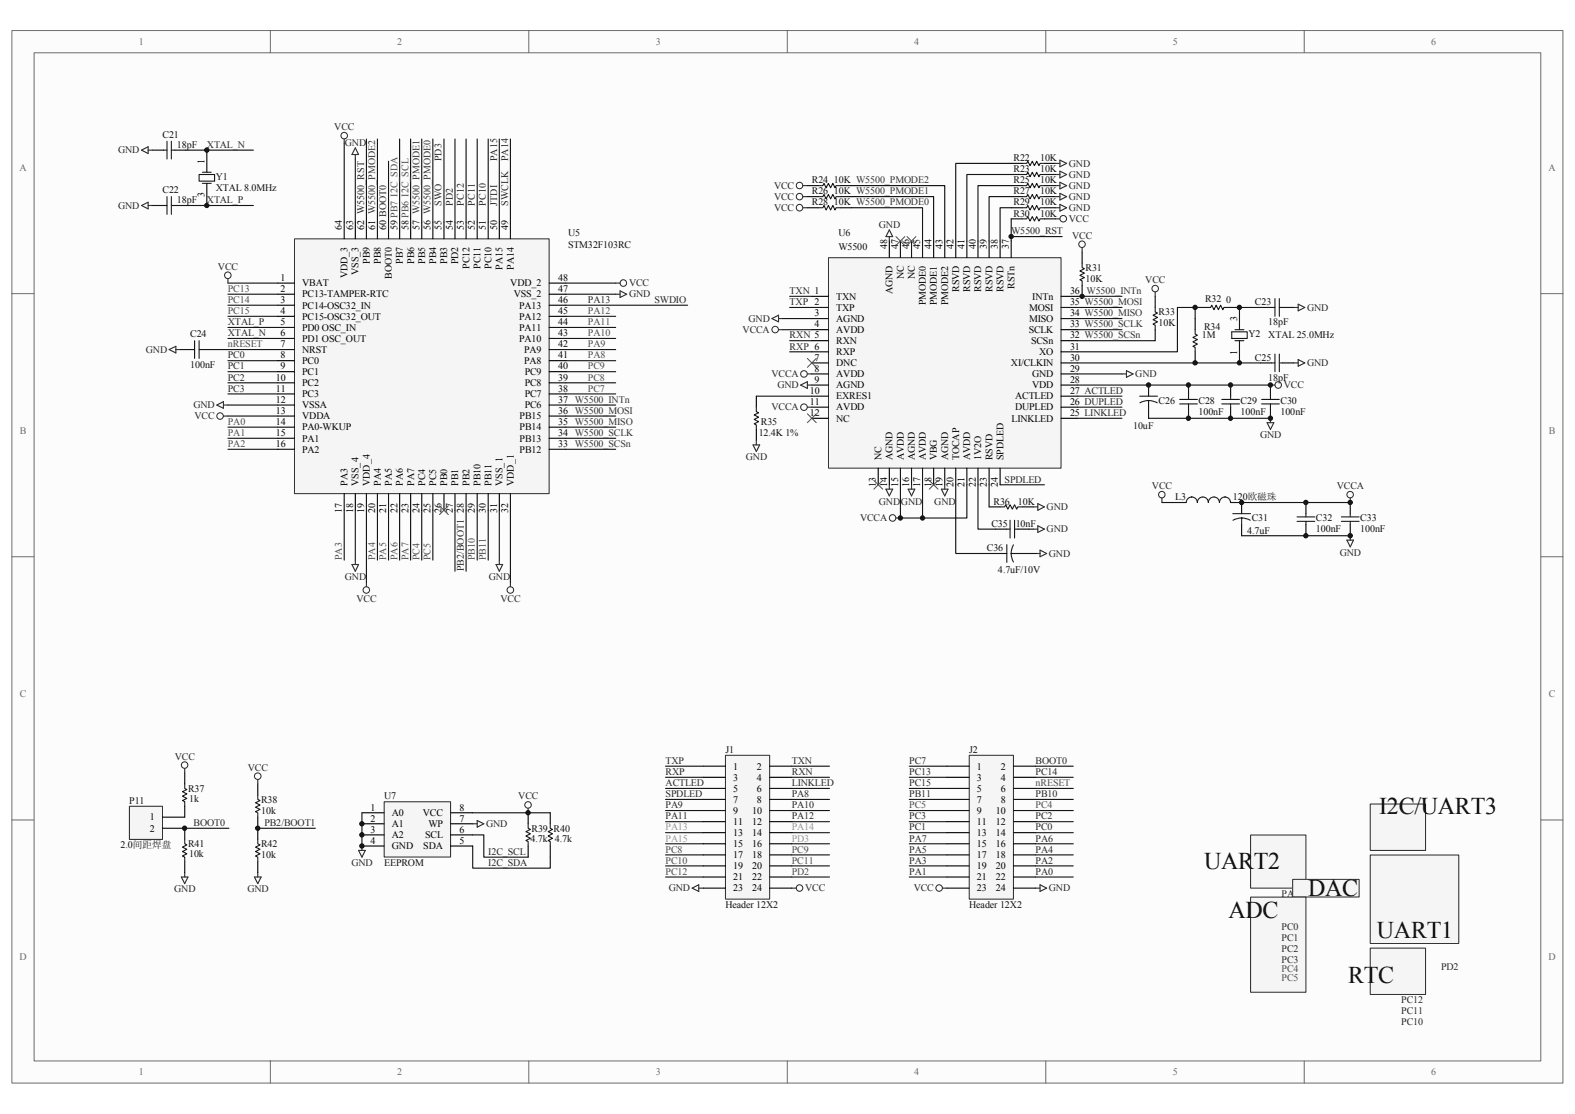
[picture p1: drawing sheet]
<svg xmlns="http://www.w3.org/2000/svg" width="297mm" height="210mm" viewBox="0 0 297 210" stroke-linecap="round" stroke-linejoin="round" font-family="sans-serif">
<path d="M2.3 5.8h292.5v198.4h-292.5z" fill="#fcfcfc"/>
<path d="M2.2 5.8h292.6v198.4h-292.6z" fill="none" stroke="#6a6a6a" stroke-width=".19"/>
<path d="M6.5 10h284.1v190h-284.1z" fill="#fcfcfc"/>
<g fill="none" stroke="#6a6a6a" stroke-width=".19">
<path d="M6.4 9.9h284.2v190.1h-284.2zM51 5.7v4.2M99.7 5.7v4.2M148.5 5.7v4.2M197.2 5.7v4.2M246 5.7v4.2M2.2 55.4h4.2M290.6 55.4h4.2M2.2 104.9h4.2M290.6 104.9h4.2M2.2 154.6h4.2M290.6 154.6h4.2"/>
<path d="M51 200v4.2M99.7 200v4.2M148.5 200v4.2M197.2 200v4.2M246 200v4.2"/>
</g>
<g fill="none" stroke="#0e0e0e" stroke-width=".21">
<path d="M64.9 27.1v14.8M67 30v11.9M75.4 26.2v15.7M77.4 26.2v15.7M83.7 26.2v15.7M94.2 26.2v15.7M96.3 26.2v15.7M43 53.4h9.4M43 55.5h9.4M43 57.5h9.4M43 59.6h9.4M106.7 53.4h9.4"/>
<path d="M106.7 55.5h9.4M106.7 57.5h23M106.7 59.6h9.4M43 61.7h9.4M43 63.8h9.4M43 68h9.4M43 70.1h9.4M43 72.2h9.4M43 74.3h9.4M43 76.3h9.4M43 78.4h9.4M106.7 61.7h9.4"/>
<path d="M106.7 63.8h9.4M106.7 65.9h9.4M106.7 68h9.4M106.7 70.1h9.4M106.7 72.2h9.4M106.7 74.3h9.4M106.7 76.3h9.4M106.7 78.4h9.4M43 80.5h9.4M43 82.6h9.4M43 84.7h9.4M64.9 96.2v9.4"/>
<path d="M67 96.2v9.4M71.2 96.2v9.4M73.3 96.2v9.4M75.4 96.2v9.4M77.4 96.2v9.4M79.5 96.2v9.4M81.6 96.2v9.4M87.9 96.2v11.5M90 96.2v9.4M92.1 96.2v9.4M94.2 96.2v9.4M106.7 80.5h9.4"/>
<path d="M106.7 82.6h9.4M106.7 84.7h9.4"/>
</g>
<path d="M55.6 45h48v48h-48z" fill="#f5f5f5"/>
<g fill="none" stroke="#262626" stroke-width=".19">
<path d="M55.5 45h48.1v48h-48.1z"/>
<circle cx="64.9" cy="25.6" r=".61"/>
<circle cx="117.6" cy="53.4" r=".62"/>
<circle cx="41.5" cy="78.4" r=".61"/>
<circle cx="69.1" cy="111.2" r=".61"/>
<circle cx="96.3" cy="111.2" r=".62"/>
</g>
<g fill="none" stroke="#000" stroke-width=".21">
<path d="M28.8 28.3h2.1M28.8 38.7h2.1M33 28.3h2M33 38.7h2M39 28.3v4.2M39 34.6v4.1M52.4 53.4h3.1M52.4 55.5h3.1M52.4 57.5h3.1M52.4 59.6h3.1M64.9 41.9v3.1M67 41.9v3.1"/>
<path d="M69.1 41.9v3.1M71.2 41.9v3.1M73.3 41.9v3.1M75.4 41.9v3.1M77.4 41.9v3.1M79.5 41.9v3.1M81.6 41.9v3.1M83.7 41.9v3.1M85.8 41.9v3.1M87.9 41.9v3.1M90 41.9v3.1M92.1 41.9v3.1"/>
<path d="M94.2 41.9v3.1M96.3 41.9v3.1M103.6 53.4h3.1M103.6 55.5h3.1M103.6 57.5h3.1M103.6 59.6h3.1M34 65.9h2.1M38.2 65.9h2.1M52.4 61.7h3.1M52.4 63.8h3.1M52.4 65.9h3.1M52.4 68h3.1"/>
<path d="M52.4 70.1h3.1M52.4 72.2h3.1M52.4 74.3h3.1M52.4 76.3h3.1M52.4 78.4h3.1M103.6 61.7h3.1M103.6 63.8h3.1M103.6 65.9h3.1M103.6 68h3.1M103.6 70.1h3.1M103.6 72.2h3.1M103.6 74.3h3.1"/>
<path d="M103.6 76.3h3.1M103.6 78.4h3.1M52.4 80.5h3.1M52.4 82.6h3.1M52.4 84.7h3.1M64.9 93v3.2M67 93v3.2M69.1 93v3.2M71.2 93v3.2M73.3 93v3.2M75.4 93v3.2M77.4 93v3.2"/>
<path d="M79.5 93v3.2M81.6 93v3.2M83.7 93v3.2M85.8 93v3.2M87.9 93v3.2M90 93v3.2M92.1 93v3.2M94.2 93v3.2M96.3 93v3.2M103.6 80.5h3.1M103.6 82.6h3.1M103.6 84.7h3.1"/>
</g>
<g fill="none" stroke="#262626" stroke-width=".21">
<path d="M26.7 28.3l1.2-.6v1.2zM26.7 38.7l1.2-.6v1.3zM27.9 28.3h.9M27.9 38.7h.9M64.9 26.2v.9M67 27.9l.6 1.2h-1.2zM67 29.1v.9M116.1 53.4h.8M116.1 55.5h.8M116.9 54.8l1.3 .7-1.3 .6zM31.9 65.9l1.3-.6v1.2zM33.2 65.9h.8"/>
<path d="M40.9 76.3l1.2-.6v1.3zM42.1 76.3h.9M42.1 78.4h.9M66.4 106.4h1.2l-.6 1.3zM67 105.6v.8M69.1 109.7v.9M93.6 106.4h1.2l-.6 1.3zM94.2 105.6v.8M96.3 109.7v.9"/>
</g>
<g fill="none" stroke="#1c1c1c" stroke-width=".21">
<path d="M30.9 28.3h.6M30.9 38.7h.6M31.5 26.6v3.4M31.5 37.1v3.3M32.3 26.6v3.4M32.3 37.1v3.3M32.3 28.3h.7M32.3 38.7h.7M37.5 32.9h3v1.2h-3zM38.2 34.6h1.6M38.2 32.5h1.6M36.1 65.9h.6"/>
<path d="M36.7 64.2v3.4M37.5 64.2v3.4M37.5 65.9h.7"/>
</g>
<path d="M35 28.3h12.8M35 38.7h12.8M73.3 30.4v11.5M40.3 65.9h12.1M69.1 96.2v13.5M96.3 96.2v13.5" fill="none" stroke="#0e0e0e" stroke-width=".21"/>
<path d="M156.3 48.6h43.8v39.6h-43.8z" fill="#f5f5f5"/>
<g fill="none" stroke="#262626" stroke-width=".19">
<path d="M156.2 48.6h43.9v39.6h-43.9z"/>
<circle cx="150.8" cy="39.1" r=".62"/>
<circle cx="150.8" cy="35" r=".61"/>
<circle cx="150.8" cy="37.1" r=".61"/>
<circle cx="200.5" cy="41.2" r=".62"/>
<circle cx="204.1" cy="46" r=".61"/>
<circle cx="217.9" cy="54.4" r=".61"/>
<circle cx="146.2" cy="62.1" r=".61"/>
<circle cx="151.6" cy="70.5" r=".62"/>
<circle cx="151.6" cy="76.8" r=".62"/>
<circle cx="241.1" cy="72.6" r=".62"/>
<circle cx="168.3" cy="97.6" r=".62"/>
</g>
<g fill="none" stroke="#000" stroke-width=".21">
<path d="M152.3 39.2h2M152.3 37.1h2M152.3 35h2M158.5 39.2h2.1M158.5 37.1h2.1M158.5 35h2.1M190.7 39.2h2.1M190.7 37.1h2.1M190.7 35h2.1M190.7 32.9h2.1M190.7 30.8h2.1M197 39.2h2.1"/>
<path d="M197 37.1h2.1M197 35h2.1M197 32.9h2.1M197 30.8h2.1M153.1 55.9h3.1M153.1 58h3.1M167.7 45.4v3.2M169.8 45.4v3.2M171.9 45.4v3.2M174 45.4v3.2M176.1 45.4v3.2M178.2 45.4v3.2"/>
<path d="M180.3 45.4v3.2M182.3 45.4v3.2M184.4 45.4v3.2M186.5 45.4v3.2M188.6 45.4v3.2M190.7 45.4v3.2M190.7 41.3h2.1M197 41.3h2.1M200.1 55.9h3.1M200.1 58h3.1M204.1 47.5v2.1M204.1 53.8v2.1"/>
<path d="M217.9 55.9v2.1M225.4 58h2.1M231.7 58h2.1v4.1M237.7 58h2.1M241.9 58h2.1M142.6 74.7v2.1M153.1 60h3.1M153.1 62.1h3.1M153.1 64.2h3.1M153.1 66.3h3.1M153.1 68.4h3.1M153.1 70.5h3.1"/>
<path d="M153.1 72.6h3.1M153.1 74.7h3.1M153.1 76.8h3.1M153.1 78.8h3.1M200.1 60h3.1M200.1 62.1h3.1M200.1 64.2h3.1M200.1 66.3h3.1M200.1 68.4h3.1M200.1 70.5h3.1M200.1 72.6h3.1M200.1 74.7h3.1"/>
<path d="M200.1 76.8h3.1M200.1 78.8h3.1M217.9 62.1v2.1M225.4 60v2.1M225.4 66.3v2.1M233.8 64.2v4.2M237.7 68.4h2.1M241.9 68.4h2.1M142.6 80.9v2.1M165.6 88.2v3.2M167.7 88.2v3.2M169.8 88.2v3.2"/>
<path d="M171.9 88.2v3.2M174 88.2v3.2M176.1 88.2v3.2M178.2 88.2v3.2M180.3 88.2v3.2M182.3 88.2v3.2M184.4 88.2v3.2M186.5 88.2v3.2M186.5 95.5h2.1M187.8 99.7h2.1M188.6 88.2v3.2M192 99.7h2.1"/>
<path d="M192.8 95.5h2.1"/>
</g>
<g fill="none" stroke="#0e0e0e" stroke-width=".21">
<path d="M160.6 39.2h13.4v6.2M160.6 37.1h15.5v8.3M160.6 35h17.6v10.4M190.7 30.8h-10.4v14.6M190.7 32.9h-8.4v12.5M190.7 35h-6.3v10.4M190.7 37.1h-4.2v8.3M190.7 39.2h-2.1v6.2M148.9 58h4.2M148.9 55.9h4.2M190.7 41.3v4.1M190.7 44.6h9.6"/>
<path d="M203.2 58h8.4M203.2 55.9h8.4M233.8 58h3.9M142.6 74.7h10.5M147.7 62.1h5.4M147.7 60h5.4M148.9 64.2h4.2M148.9 66.3h4.2M203.2 78.8h8.4M203.2 76.8h8.4M203.2 74.7h8.4M203.2 70.5h8.4"/>
<path d="M203.2 62.1h8.4M203.2 60h8.4M203.2 64.2h14.7M203.2 68.4h34.5M225.4 60v-2h-3.3v8.3h-18.9M169.8 91.4v6.2h4.2M174 91.4v6.2h8.3v-6.2M180.3 91.4v12.9h7.5M184.4 91.4v8.3h3.4M186.5 91.4v4.1M188.6 91.4h8.4M194.1 99.7h.8"/>
<path d="M194.1 104.3h1.2M125.5 144.4h7.1M125.5 146.5h7.1M125.5 148.6h7.1M125.5 150.7h7.1M125.5 152.8h7.1M125.5 154.9h7.1M125.5 157h7.1M125.5 159h7.1M149.3 144.4h7.1M149.3 146.5h7.1M149.3 148.6h7.1"/>
<path d="M149.3 150.7h7.1M149.3 152.8h7.1M149.3 154.9h7.1M149.3 157h7.1M149.3 159h7.1M125.5 161.1h7.1M125.5 163.2h7.1M149.3 165.3h7.1"/>
</g>
<g fill="none" stroke="#1c1c1c" stroke-width=".21">
<path d="M154.3 35h.9l.2-.4 .4 .8 .4-.8 .5 .8 .4-.8 .4 .8 .2-.4h.8M154.3 37.1h.9l.2-.4 .4 .8 .4-.8 .5 .8 .4-.8 .4 .8 .2-.4h.8M154.3 39.2h.9l.2-.5 .4 .9 .4-.9 .5 .9 .4-.9 .4 .9 .2-.4h.8M192.8 39.2h.8l.2-.5 .5 .9 .4-.9 .4 .9 .4-.9 .4 .9 .2-.4h.9M192.8 37.1h.8l.2-.4 .5 .8 .4-.8 .4 .8 .4-.8 .4 .8 .2-.4h.9M192.8 35h.8l.2-.4 .5 .8 .4-.8 .4 .8 .4-.8 .4 .8 .2-.4h.9M192.8 32.9h.8l.2-.4 .5 .8 .4-.8 .4 .8 .4-.8 .4 .8 .2-.4h.9M192.8 30.8h.8l.2-.4 .5 .8 .4-.8 .4 .8 .4-.8 .4 .8 .2-.4h.9M192.8 41.3h.8l.2-.5 .5 .9 .4-.9 .4 .9 .4-.9 .4 .9 .2-.4h.9M204.1 49.6v.8l.4 .3-.8 .4 .8 .4-.8 .4 .8 .4-.8 .4 .4 .2v.9M217.9 58v.8l.4 .2-.8 .4 .8 .4-.8 .5 .8 .4-.8 .4 .4 .2v.8M227.5 58h.8l.2-.5 .5 .9 .4-.9 .4 .9 .4-.9 .4 .9 .2-.4h.9"/>
<path d="M239.8 58h.7M240.5 56.3v3.3M241.3 58h.6M241.3 56.3v3.3M142.6 76.8v.8l.5 .2-.9 .4 .9 .4-.9 .5 .9 .4-.9 .4 .4 .2v.8M225.4 62.1v.9l.4 .2-.8 .4 .8 .4-.8 .4 .8 .5-.8 .4 .4 .2v.8M232.3 62.5h2.9v1.3h-2.9zM232.9 62.1h1.7M232.9 64.2h1.7M239.8 68.4h.7M240.5 66.7v3.4M241.3 68.4h.6"/>
<path d="M241.3 66.7v3.4M188.6 95.5h.9l.2-.4 .4 .9 .4-.9 .4 .9 .4-.9 .4 .9 .3-.5h.8M189.9 99.7h.6M190.5 98.1v3.3M191.3 99.7h.7M191.3 98.1v3.3"/>
</g>
<g fill="none" stroke="#262626" stroke-width=".21">
<path d="M151.4 39.2h.9M151.4 37.1h.9M151.4 35h.9M199.1 39.2h.8M199.1 37.1h.8M199.1 35h.8M199.1 32.9h.8M199.1 30.8h.8M199.9 38.5l1.3 .7-1.3 .6zM199.9 30.2l1.3 .6-1.3 .6zM199.9 32.3l1.3 .6-1.3 .6zM199.9 34.4l1.3 .6-1.3 .6z"/>
<path d="M199.9 36.4l1.3 .7-1.3 .6zM167.7 44.6v.8M167.7 43.3l.7 1.3h-1.3zM199.1 41.3h.8M204.1 46.7v.8M217.9 55v.9M244 58h.8M244.8 57.3l1.3 .7-1.3 .6zM145.6 60l1.2-.6v1.3zM146.8 62.1h.9M146.8 60h.9M151 72.6l1.3-.7v1.3z"/>
<path d="M152.3 72.6h.8M152.3 70.5h.8M152.3 76.8h.8M211.6 70.5h.8M212.4 69.9l1.3 .6-1.3 .6zM239 79.7h1.2l-.6 1.2zM239.6 72.6h.9M239.6 78.8v.9M244 68.4h.8M244.8 67.8l1.3 .6-1.3 .6zM142 83.9h1.3l-.7 1.2zM142.6 83v.9"/>
<path d="M167.1 92.2h1.3l-.7 1.3zM167.7 91.4v.8M169 97.6h.8M171.3 92.2h1.2l-.6 1.3zM171.9 91.4v.8M177.5 92.2h1.3l-.6 1.3zM178.2 91.4v.8M194.9 99.7h.8M194.9 95.5h.8M195.7 99.1l1.3 .6-1.3 .7zM195.7 94.9l1.3 .6-1.3 .7zM195.3 104.3h.8"/>
<path d="M196.1 103.7l1.3 .6-1.3 .6z"/>
</g>
<path d="M169 44.6l1.6 1.7M170.6 44.6l-1.6 1.7M171.1 44.6l1.6 1.7M172.7 44.6l-1.6 1.7M152.3 78l1.6 1.7M152.3 67.6l1.6 1.6M153.9 78l-1.6 1.7M153.9 67.6l-1.6 1.6M164.8 90.6l1.7 1.6M166.5 90.6l-1.7 1.6M175.3 90.6l1.6 1.6M176.9 90.6l-1.6 1.6" fill="none" stroke="#4c4c4c" stroke-width=".19"/>
<path d="M72.5 151.2h12.5v10.3h-12.5z" fill="#f5f5f5"/>
<path d="M72.5 151.1h12.5v10.4h-12.5z" fill="none" stroke="#262626" stroke-width=".19"/>
<path d="M68.3 153.2h4.2M68.3 155.3h4.2M68.3 157.4h4.2M68.3 159.5h4.2M85 153.2h4.2M85 155.3h4.2M85 157.4h4.2M85 159.5h4.2" fill="none" stroke="#000" stroke-width=".21"/>
<path d="M68.3 159.5v.8M89.2 155.3h.8M90 154.7l1.2 .6-1.2 .6zM67.6 160.3h1.3l-.6 1.3z" fill="none" stroke="#262626" stroke-width=".21"/>
<path d="M68.3 153.2v6.3M89.2 157.4h2v4.2h8.4" fill="none" stroke="#0e0e0e" stroke-width=".21"/>
<path d="M258.4 161.2h16.7v16.6h-16.7z" fill="#f5f5f5"/>
<path d="M258.4 161.2h16.7v16.6h-16.7z" fill="none" stroke="#262626" stroke-width=".19"/>
<path d="M235.9 157.4h10.4v10h-10.4z" fill="#f5f5f5"/>
<path d="M235.9 157.4h10.4v10h-10.4z" fill="none" stroke="#262626" stroke-width=".19"/>
<path d="M243.8 165.8h12.5v3.3h-12.5z" fill="#f5f5f5"/>
<path d="M243.8 165.8h12.5v3.3h-12.5z" fill="none" stroke="#262626" stroke-width=".19"/>
<path d="M235.9 169.1h10.4v17.9h-10.4z" fill="#f5f5f5"/>
<path d="M235.9 169.1h10.4v17.9h-10.4z" fill="none" stroke="#262626" stroke-width=".19"/>
<path d="M258.4 151.6h10.5v8.7h-10.5z" fill="#f5f5f5"/>
<path d="M258.4 151.6h10.5v8.7h-10.5z" fill="none" stroke="#262626" stroke-width=".19"/>
<path d="M258.4 178.7h10.5v8.8h-10.5z" fill="#f5f5f5"/>
<g fill="none" stroke="#262626" stroke-width=".19">
<path d="M258.4 178.7h10.5v8.8h-10.5z"/>
<circle cx="34.8" cy="144.2" r=".61"/>
<circle cx="48.6" cy="146.3" r=".62"/>
<circle cx="150.8" cy="167.4" r=".61"/>
<circle cx="177.1" cy="167.4" r=".61"/>
</g>
<path d="M82.9 95.3l1.7 1.7M84.6 95.3l-1.7 1.7" fill="none" stroke="#4c4c4c" stroke-width=".19"/>
<g fill="none" stroke="#0e0e0e" stroke-width=".21">
<path d="M34.8 156.1h8.4M48.6 156.1h10.9M171.5 144.4h7.1M171.5 146.5h7.1M171.5 148.6h7.1M171.5 150.7h7.1M171.5 152.8h7.1M171.5 154.9h7.1M171.5 157h7.1M171.5 159h7.1M195.3 144.4h7.1M195.3 146.5h7.1"/>
<path d="M195.3 148.6h7.1M195.3 150.7h7.1M195.3 152.8h7.1M195.3 154.9h7.1M195.3 157h7.1M195.3 159h7.1M171.5 165.3h7.1M195.3 161.1h7.1M195.3 163.2h7.1"/>
</g>
<path d="M34.8 144.8v.9M48.6 146.9v.9M34.2 165.3h1.3l-.7 1.3zM34.8 164.5v.8M48 165.3h1.3l-.7 1.3zM48.6 164.5v.8M130.5 167.4l1.3-.6v1.2zM131.8 167.4h.8M149.3 167.4h.9M177.8 167.4h.8M195.3 167.4h.8M196.1 166.8l1.3 .6-1.3 .6z" fill="none" stroke="#262626" stroke-width=".21"/>
<path d="M34.8 145.7v2.1M34.8 152v2M34.8 156.1v2.1M48.6 147.8v2.1M48.6 154v4.2M34.8 162.4v2.1M48.6 162.4v2.1" fill="none" stroke="#000" stroke-width=".21"/>
<path d="M34.8 147.8v.8l.4 .2-.8 .4 .8 .4-.8 .5 .8 .4-.8 .4 .4 .2v.9M34.8 158.2v.8l.4 .3-.8 .4 .8 .4-.8 .4 .8 .4-.8 .5 .4 .2v.8M48.6 149.9v.8l.4 .2-.8 .4 .8 .4-.8 .4 .8 .5-.8 .4 .4 .2v.8M48.6 158.2v.8l.4 .3-.8 .4 .8 .4-.8 .4 .8 .4-.8 .5 .4 .2v.8" fill="none" stroke="#1c1c1c" stroke-width=".21"/>
<path d="M136.8 142.4h8.4v27.1h-8.4z" fill="#f5f5f5"/>
<path d="M136.8 142.4h8.4v27.1h-8.4z" fill="none" stroke="#262626" stroke-width=".19"/>
<g fill="none" stroke="#000" stroke-width=".21">
<path d="M132.6 144.4h4.2M132.6 146.5h4.2M132.6 148.6h4.2M132.6 150.7h4.2M132.6 152.8h4.2M132.6 154.9h4.2M132.6 157h4.2M132.6 159h4.2M145.2 144.4h4.1M145.2 146.5h4.1M145.2 148.6h4.1M145.2 150.7h4.1"/>
<path d="M145.2 152.8h4.1M145.2 154.9h4.1M145.2 157h4.1M145.2 159h4.1M132.6 161.1h4.2M132.6 163.2h4.2M132.6 165.3h4.2M132.6 167.4h4.2M145.2 161.1h4.1M145.2 163.2h4.1M145.2 165.3h4.1M145.2 167.4h4.1"/>
</g>
<path d="M182.8 142.4h8.3v27.1h-8.3z" fill="#f5f5f5"/>
<path d="M182.8 142.4h8.3v27.1h-8.3z" fill="none" stroke="#262626" stroke-width=".19"/>
<g fill="none" stroke="#000" stroke-width=".21">
<path d="M178.6 144.4h4.2M178.6 146.5h4.2M178.6 148.6h4.2M178.6 150.7h4.2M178.6 152.8h4.2M178.6 154.9h4.2M178.6 157h4.2M178.6 159h4.2M191.1 144.4h4.2M191.1 146.5h4.2M191.1 148.6h4.2M191.1 150.7h4.2"/>
<path d="M191.1 152.8h4.2M191.1 154.9h4.2M191.1 157h4.2M191.1 159h4.2M178.6 161.1h4.2M178.6 163.2h4.2M178.6 165.3h4.2M178.6 167.4h4.2M191.1 161.1h4.2M191.1 163.2h4.2M191.1 165.3h4.2M191.1 167.4h4.2"/>
</g>
<path d="M125.5 165.3h7.1M149.3 161.1h7.1M149.3 163.2h7.1M171.5 161.1h7.1M171.5 163.2h7.1M195.3 165.3h7.1" fill="none" stroke="#0e0e0e" stroke-width=".21"/>
<path d="M24.4 152h6.2v6.2h-6.2z" fill="#f5f5f5"/>
<g fill="none" stroke="#262626" stroke-width=".19">
<path d="M24.4 152h6.2v6.2h-6.2z"/>
<circle cx="43" cy="51.9" r=".62"/>
<circle cx="219.1" cy="93.2" r=".61"/>
<circle cx="254.6" cy="93.2" r=".61"/>
<circle cx="99.6" cy="151.7" r=".61"/>
</g>
<g fill="none" stroke="#000" stroke-width=".21">
<path d="M216.6 72.6v2.1M216.6 76.8v2M224.2 72.6v2.1M224.2 76.8v2M232.1 72.6v2.1M232.1 76.8v2M239.6 72.6v2.1M239.6 76.8v2M221.6 94.7h2.1M232.1 94.7h2.1v2.1M234.2 98.9v2.1M246.3 94.7v2.1"/>
<path d="M246.3 98.9v2.1M254.7 94.7v2.1M254.7 98.9v2.1M187.8 104.3h2.1M192 104.3h2.1M30.6 154h4.2M30.6 156.1h4.2M99.6 153.2v2.1M99.6 159.5v2.1M103.8 153.2v2.1M103.8 159.5v2.1"/>
</g>
<g fill="none" stroke="#0e0e0e" stroke-width=".21">
<path d="M69.1 26.2v15.7M71.2 26.2v15.7M79.5 26.2v15.7M81.6 26.2v15.7M85.8 26.2v15.7M87.9 26.2v15.7M90 26.2v15.7M92.1 26.2v15.7M203.2 72.6h36.4M216.6 78.8h23M85.8 96.2v11.5M219.1 94.7h2.5"/>
<path d="M234.2 94.7h20.5M234.2 101h20.5M89.2 159.5v4.1h14.6v-2M89.2 153.2h14.6"/>
</g>
<path d="M43 52.5v.9M219.1 93.9v.8M254.7 93.9v.8M254 101.8h1.3l-.6 1.3zM254.7 101v.8M99.6 152.4v.8" fill="none" stroke="#262626" stroke-width=".21"/>
<g fill="none" stroke="#1c1c1c" stroke-width=".21">
<path d="M214.9 74.7h3.4M215 75.9l.8-.3 .8-.1 .9 .1 .7 .3M216.6 75.5v1.3M222.5 76.1h3.3M222.5 75.3h3.3M224.2 74.7v.6M224.2 76.1v.7M230.4 76.1h3.4M230.4 75.3h3.4M232.1 74.7v.6M232.1 76.1v.7M237.9 76.1h3.4"/>
<path d="M237.9 75.3h3.4M239.6 74.7v.6M239.6 76.1v.7M223.7 94.7a1.02 1.02 0 0 1 1.1-1 1.03 1.03 0 0 1 1 1M225.8 94.7a1.03 1.03 0 0 1 1.1-1 1.03 1.03 0 0 1 1 1M227.9 94.7a1.04 1.04 0 0 1 1-1 1.04 1.04 0 0 1 1.1 1 1.06 1.06 0 0 1 1-1 1.03 1.03 0 0 1 1.1 1M232.5 96.8h3.3M232.5 98.1l.8-.3 .9-.2 .8 .2 .8 .3M234.2 97.6v1.3M244.6 98.3h3.4M244.6 97.4h3.4M246.3 96.8v.6"/>
<path d="M246.3 98.3v.6M253 98.3h3.3M253 97.4h3.3M254.7 96.8v.6M254.7 98.3v.6M189.9 102.7v3.3M190.7 104.3h1.3M191.1 102.7l-.3 .8-.1 .8 .1 .9 .3 .7M99.6 155.3v.8l.4 .2-.8 .5 .8 .4-.8 .4 .8 .4-.8 .4 .4 .2v.9M103.8 155.3v.8l.4 .2-.8 .5 .8 .4-.8 .4 .8 .4-.8 .4 .4 .2v.9"/>
</g>
<g fill="#0e0e0e" stroke="#0e0e0e" stroke-width=".19">
<circle cx="34.8" cy="156.1" r=".41"/>
<circle cx="39" cy="38.7" r=".41"/>
<circle cx="39" cy="28.3" r=".41"/>
<circle cx="48.6" cy="156.1" r=".41"/>
<circle cx="68.3" cy="159.5" r=".41"/>
<circle cx="68.3" cy="157.4" r=".41"/>
<circle cx="68.3" cy="155.3" r=".41"/>
<circle cx="99.6" cy="153.2" r=".41"/>
<circle cx="169.8" cy="97.6" r=".41"/>
<circle cx="174" cy="97.6" r=".41"/>
<circle cx="190.7" cy="44.6" r=".41"/>
<circle cx="204.1" cy="55.9" r=".41"/>
<circle cx="216.6" cy="72.6" r=".41"/>
<circle cx="224.1" cy="78.8" r=".41"/>
<circle cx="224.1" cy="72.6" r=".41"/>
<circle cx="225.4" cy="68.4" r=".41"/>
<circle cx="225.4" cy="57.9" r=".41"/>
<circle cx="232.1" cy="78.8" r=".41"/>
<circle cx="232.1" cy="72.6" r=".41"/>
<circle cx="233.7" cy="68.4" r=".41"/>
<circle cx="233.7" cy="57.9" r=".41"/>
<circle cx="234.2" cy="94.7" r=".41"/>
<circle cx="239.6" cy="78.8" r=".41"/>
<circle cx="239.6" cy="72.6" r=".41"/>
<circle cx="246.3" cy="101" r=".41"/>
<circle cx="246.3" cy="94.7" r=".41"/>
<circle cx="254.6" cy="101" r=".41"/>
<circle cx="254.6" cy="94.7" r=".41"/>
</g>
<g font-size="4.5" fill="#0e0e0e">
<text x="260.1" y="153.5">I2C/UART3</text>
<text x="227.1" y="163.9">UART2</text>
<text x="231.7" y="173.1">ADC</text>
<text x="246.7" y="168.9">DAC</text>
<text x="259.7" y="176.8">UART1</text>
<text x="254.3" y="185.2">RTC</text>
</g>
<g font-size="1.9" fill="#696969">
<text x="26.2" y="8.4">1</text>
<text x="74.9" y="8.4">2</text>
<text x="123.7" y="8.4">3</text>
<text x="172.4" y="8.4">4</text>
<text x="221.2" y="8.4">5</text>
<text x="269.9" y="8.4">6</text>
<text x="3.7" y="32.2">A</text>
<text x="292" y="32.2">A</text>
<text x="3.7" y="81.8">B</text>
<text x="292.1" y="81.8">B</text>
<text x="3.7" y="131.4">C</text>
<text x="292.1" y="131.4">C</text>
<text x="3.7" y="181">D</text>
<text x="292" y="181">D</text>
<text x="26.2" y="202.7">1</text>
<text x="74.9" y="202.7">2</text>
<text x="123.7" y="202.7">3</text>
<text x="172.4" y="202.7">4</text>
<text x="221.2" y="202.7">5</text>
<text x="269.9" y="202.7">6</text>
</g>
<g font-size="1.9" fill="#262626">
<text x="22.3" y="28.9">GND</text>
<text x="39" y="27.9">XTAL_N</text>
<text x="63.1" y="24.5">VCC</text>
<text x="65" y="27.5">GND</text>
<text x="83.3" y="30.4" transform="rotate(-90 83.3 30.4)">PD3</text>
<text x="93.7" y="30.4" transform="rotate(-90 93.7 30.4)">PA15</text>
<text x="95.8" y="30.4" transform="rotate(-90 95.8 30.4)">PA14</text>
<text x="146" y="35.6">VCC</text>
<text x="201.6" y="35.6">GND</text>
<text x="201.6" y="33.5">GND</text>
<text x="201.6" y="31.4">GND</text>
<text x="22.3" y="39.3">GND</text>
<text x="39" y="38.3">XTAL_P</text>
<text x="83.3" y="38.8" transform="rotate(-90 83.3 38.8)">SWO</text>
<text x="85.4" y="38.8" transform="rotate(-90 85.4 38.8)">PD2</text>
<text x="87.5" y="38.8" transform="rotate(-90 87.5 38.8)">PC12</text>
<text x="89.6" y="38.8" transform="rotate(-90 89.6 38.8)">PC11</text>
<text x="91.6" y="38.8" transform="rotate(-90 91.6 38.8)">PC10</text>
<text x="93.7" y="38.8" transform="rotate(-90 93.7 38.8)">JTDI</text>
<text x="95.8" y="38.8" transform="rotate(-90 95.8 38.8)">SWCLK</text>
<text x="146" y="37.7">VCC</text>
<text x="146" y="39.8">VCC</text>
<text x="201.6" y="39.8">GND</text>
<text x="201.6" y="37.7">GND</text>
<text x="201.6" y="41.9">VCC</text>
<text x="165.8" y="42.9">GND</text>
<text x="190.7" y="44.2">W5500_RST</text>
<text x="202.2" y="45">VCC</text>
<text x="41.1" y="50.8">VCC</text>
<text x="118.6" y="54">VCC</text>
<text x="216" y="53.4">VCC</text>
<text x="110.9" y="57.1">PA13</text>
<text x="118.6" y="56.1">GND</text>
<text x="123.4" y="57.1">SWDIO</text>
<text x="148.9" y="55.4">TXN 1</text>
<text x="148.9" y="57.5">TXP 2</text>
<text x="246.5" y="58.6">GND</text>
<text x="43" y="63.4">XTAL_N</text>
<text x="43" y="61.3">XTAL_P</text>
<text x="140.1" y="62.8">VCCA</text>
<text x="141.2" y="60.7">GND</text>
<text x="148.9" y="63.8">RXN 5</text>
<text x="148.9" y="65.9">RXP 6</text>
<text x="27.5" y="66.5">GND</text>
<text x="43" y="67.6">PC0</text>
<text x="43" y="69.6">PC1</text>
<text x="43" y="71.7">PC2</text>
<text x="145.5" y="71.1">VCCA</text>
<text x="214.1" y="71.1">GND</text>
<text x="246.5" y="69">GND</text>
<text x="36.5" y="77">GND</text>
<text x="43" y="73.8">PC3</text>
<text x="145.5" y="77.4">VCCA</text>
<text x="146.6" y="73.2">GND</text>
<text x="242.1" y="73.2">VCC</text>
<text x="36.7" y="79">VCC</text>
<text x="237.6" y="82.6">GND</text>
<text x="140.7" y="86.7">GND</text>
<text x="165.8" y="95.1">GND</text>
<text x="169.9" y="95.1">GND</text>
<text x="176.2" y="95.1">GND</text>
<text x="189.5" y="91">SPDLED</text>
<text x="217.3" y="92.2">VCC</text>
<text x="252.1" y="92.2">VCCA</text>
<text x="162.2" y="98.3">VCCA</text>
<text x="197.4" y="100.4">GND</text>
<text x="197.4" y="96.2">GND</text>
<text x="87.5" y="107.7" transform="rotate(-90 87.5 107.7)">PB2/BOOT1</text>
<text x="197.8" y="104.9">GND</text>
<text x="252.7" y="104.7">GND</text>
<text x="65" y="109.3">GND</text>
<text x="67.2" y="113.5">VCC</text>
<text x="92.2" y="109.3">GND</text>
<text x="94.4" y="113.5">VCC</text>
<text x="33" y="143.2">VCC</text>
<text x="125.5" y="144">TXP</text>
<text x="149.3" y="144">TXN</text>
<text x="171.5" y="144">PC7</text>
<text x="195.3" y="144">BOOT0</text>
<text x="46.8" y="145.2">VCC</text>
<text x="125.5" y="148.2">ACTLED</text>
<text x="125.5" y="146.1">RXP</text>
<text x="149.3" y="148.2">LINKLED</text>
<text x="149.3" y="146.1">RXN</text>
<text x="171.5" y="146.1">PC13</text>
<text x="171.5" y="148.2">PC15</text>
<text x="195.3" y="146.1">PC14</text>
<text x="36.5" y="155.7">BOOT0</text>
<text x="49.9" y="155.7">PB2/BOOT1</text>
<text x="91.7" y="155.9">GND</text>
<text x="97.7" y="150.7">VCC</text>
<text x="125.5" y="150.3">SPDLED</text>
<text x="125.5" y="152.4">PA9</text>
<text x="125.5" y="154.5">PA11</text>
<text x="149.3" y="154.5">PA12</text>
<text x="149.3" y="152.4">PA10</text>
<text x="149.3" y="150.3">PA8</text>
<text x="171.5" y="154.5">PC3</text>
<text x="171.5" y="150.3">PB11</text>
<text x="195.3" y="150.3">PB10</text>
<text x="195.3" y="154.5">PC2</text>
<text x="92.1" y="161.1">I2C_SCL</text>
<text x="171.5" y="160.7">PA5</text>
<text x="171.5" y="158.6">PA7</text>
<text x="171.5" y="156.5">PC1</text>
<text x="195.3" y="160.7">PA4</text>
<text x="195.3" y="158.6">PA6</text>
<text x="195.3" y="156.5">PC0</text>
<text x="66.3" y="163.2">GND</text>
<text x="92.1" y="163.2">I2C_SDA</text>
<text x="171.5" y="164.9">PA1</text>
<text x="171.5" y="162.8">PA3</text>
<text x="195.3" y="162.8">PA2</text>
<text x="195.3" y="164.9">PA0</text>
<text x="241.7" y="167">PA4</text>
<text x="32.8" y="168.2">GND</text>
<text x="46.6" y="168.2">GND</text>
<text x="126.1" y="168">GND</text>
<text x="151.8" y="168">VCC</text>
<text x="172.3" y="168">VCC</text>
<text x="197.8" y="168">GND</text>
<text x="241.7" y="169.1">PA5</text>
<text x="241.7" y="175.3">PC0</text>
<text x="241.7" y="177.4">PC1</text>
<text x="241.7" y="179.5">PC2</text>
<text x="241.7" y="181.6">PC3</text>
<text x="271.8" y="182.9">PD2</text>
<text x="264.3" y="191.2">PC11</text>
<text x="264.3" y="189.1">PC12</text>
<text x="264.3" y="193.3">PC10</text>
</g>
<g font-size="1.9" fill="#0e0e0e">
<text x="30.7" y="26">C21</text>
<text x="33.4" y="27.9">18pF</text>
<text x="40.7" y="33.9">Y1</text>
<text x="153.1" y="34.6">R24</text>
<text x="157.3" y="34.6">10K W5500_PMODE2</text>
<text x="191.1" y="34.6">R25</text>
<text x="191.1" y="32.5">R23</text>
<text x="191.1" y="30.4">R22</text>
<text x="196.1" y="34.6">10K</text>
<text x="196.1" y="32.5">10K</text>
<text x="196.1" y="30.4">10K</text>
<text x="30.7" y="36.4">C22</text>
<text x="33.4" y="38.3">18pF</text>
<text x="40.7" y="36">XTAL 8.0MHz</text>
<text x="153.1" y="36.6">R26</text>
<text x="153.1" y="38.7">R28</text>
<text x="157.3" y="36.6">10K W5500_PMODE1</text>
<text x="157.3" y="38.7">10K W5500_PMODE0</text>
<text x="191.1" y="38.7">R29</text>
<text x="191.1" y="36.6">R27</text>
<text x="191.1" y="40.8">R30</text>
<text x="196.1" y="38.7">10K</text>
<text x="196.1" y="36.6">10K</text>
<text x="196.1" y="40.8">10K</text>
<text x="107.1" y="44.6">U5</text>
<text x="107.1" y="46.7">STM32F103RC</text>
<text x="158.1" y="44.6">U6</text>
<text x="158.1" y="47.1">W5500</text>
<text x="204.7" y="53.1">10K</text>
<text x="204.7" y="51.1">R31</text>
<text x="218.5" y="59.4">R33</text>
<text x="227.3" y="56.9">R32</text>
<text x="231.3" y="57.1">0</text>
<text x="236.7" y="57.5">C23</text>
<text x="35.9" y="63.6">C24</text>
<text x="218.5" y="61.5">10K</text>
<text x="226.7" y="63.8">1M</text>
<text x="227.1" y="62.1">R34</text>
<text x="235.4" y="63.6">Y2</text>
<text x="239.2" y="63.8">XTAL 25.0MHz</text>
<text x="239.2" y="61.3">18pF</text>
<text x="35.9" y="69.4">100nF</text>
<text x="236.7" y="68">C25</text>
<text x="239.2" y="71.7">18pF</text>
<text x="218.5" y="76.1">C26</text>
<text x="226" y="76.1">C28</text>
<text x="234" y="76.1">C29</text>
<text x="241.5" y="76.1">C30</text>
<text x="143.1" y="82.2">12.4K 1%</text>
<text x="143.5" y="80.1">R35</text>
<text x="213.7" y="80.9">10uF</text>
<text x="226" y="78.2">100nF</text>
<text x="234" y="78.2">100nF</text>
<text x="241.5" y="78.2">100nF</text>
<text x="187.4" y="95.1">R36</text>
<text x="192" y="95.1">10K</text>
<text x="221.7" y="94.3">L3</text>
<text x="232.5" y="94.3">120欧磁珠</text>
<text x="187" y="99.3">C35</text>
<text x="191.6" y="99.3">10nF</text>
<text x="235.2" y="100.6">4.7uF</text>
<text x="236.1" y="98.3">C31</text>
<text x="248.2" y="100.4">100nF</text>
<text x="248.2" y="98.3">C32</text>
<text x="256.5" y="100.4">100nF</text>
<text x="256.5" y="98.3">C33</text>
<text x="186.1" y="103.9">C36</text>
<text x="188.2" y="108.1">4.7uF/10V</text>
<text x="136.8" y="141.9">J1</text>
<text x="182.8" y="141.9">J2</text>
<text x="35.5" y="149.2">R37</text>
<text x="24.4" y="151.5">P11</text>
<text x="35.7" y="151.1">1k</text>
<text x="49.3" y="153.4">10k</text>
<text x="49.3" y="151.3">R38</text>
<text x="72.5" y="150.7">U7</text>
<text x="22.7" y="159.9">2.0间距焊盘</text>
<text x="35.5" y="159.7">R41</text>
<text x="35.7" y="161.5">10k</text>
<text x="49.3" y="161.8">10k</text>
<text x="49.3" y="159.7">R42</text>
<text x="100" y="158.6">4.7k 4.7k</text>
<text x="100.2" y="156.7">R39 R40</text>
<text x="72.5" y="163.2">EEPROM</text>
<text x="136.8" y="171.2">Header 12X2</text>
<text x="182.8" y="171.2">Header 12X2</text>
</g>
<g font-size="1.9">
<text x="38.6" y="30.8" transform="rotate(-90 38.6 30.8)">1</text>
<text x="38.6" y="37.2" transform="rotate(-90 38.6 37.2)">3</text>
<text x="64.5" y="43.3" transform="rotate(-90 64.5 43.3)">64</text>
<text x="66.6" y="43.3" transform="rotate(-90 66.6 43.3)">63</text>
<text x="68.7" y="43.3" transform="rotate(-90 68.7 43.3)">62 W5500_RST</text>
<text x="70.8" y="43.3" transform="rotate(-90 70.8 43.3)">61 W5500_PMODE2</text>
<text x="72.9" y="43.3" transform="rotate(-90 72.9 43.3)">60 BOOT0</text>
<text x="74.9" y="43.3" transform="rotate(-90 74.9 43.3)">59 PB7 I2C_SDA</text>
<text x="77" y="43.3" transform="rotate(-90 77 43.3)">58 PB6 I2C_SCL</text>
<text x="79.1" y="43.3" transform="rotate(-90 79.1 43.3)">57 W5500_PMODE1</text>
<text x="81.2" y="43.3" transform="rotate(-90 81.2 43.3)">56 W5500_PMODE0</text>
<text x="83.3" y="43.3" transform="rotate(-90 83.3 43.3)">55</text>
<text x="85.4" y="43.3" transform="rotate(-90 85.4 43.3)">54</text>
<text x="87.5" y="43.3" transform="rotate(-90 87.5 43.3)">53</text>
<text x="89.6" y="43.3" transform="rotate(-90 89.6 43.3)">52</text>
<text x="91.6" y="43.3" transform="rotate(-90 91.6 43.3)">51</text>
<text x="93.7" y="43.3" transform="rotate(-90 93.7 43.3)">50</text>
<text x="95.8" y="43.3" transform="rotate(-90 95.8 43.3)">49</text>
<text x="167.3" y="46.9" transform="rotate(-90 167.3 46.9)">48</text>
<text x="169.4" y="46.9" transform="rotate(-90 169.4 46.9)">47</text>
<text x="171.5" y="46.9" transform="rotate(-90 171.5 46.9)">46</text>
<text x="173.6" y="46.9" transform="rotate(-90 173.6 46.9)">45</text>
<text x="175.7" y="46.9" transform="rotate(-90 175.7 46.9)">44</text>
<text x="177.8" y="46.9" transform="rotate(-90 177.8 46.9)">43</text>
<text x="179.8" y="46.9" transform="rotate(-90 179.8 46.9)">42</text>
<text x="181.9" y="46.9" transform="rotate(-90 181.9 46.9)">41</text>
<text x="184" y="46.9" transform="rotate(-90 184 46.9)">40</text>
<text x="186.1" y="46.9" transform="rotate(-90 186.1 46.9)">39</text>
<text x="188.2" y="46.9" transform="rotate(-90 188.2 46.9)">38</text>
<text x="190.3" y="46.9" transform="rotate(-90 190.3 46.9)">37</text>
<text x="52.9" y="52.9">1</text>
<text x="57" y="54">VBAT</text>
<text x="65.5" y="52.5" transform="rotate(-90 65.5 52.5)">VDD_3</text>
<text x="67.6" y="51.9" transform="rotate(-90 67.6 51.9)">VSS_3</text>
<text x="69.7" y="49.7" transform="rotate(-90 69.7 49.7)">PB9</text>
<text x="71.8" y="49.7" transform="rotate(-90 71.8 49.7)">PB8</text>
<text x="73.9" y="52.5" transform="rotate(-90 73.9 52.5)">BOOT0</text>
<text x="76" y="49.7" transform="rotate(-90 76 49.7)">PB7</text>
<text x="78.1" y="49.7" transform="rotate(-90 78.1 49.7)">PB6</text>
<text x="80.2" y="49.7" transform="rotate(-90 80.2 49.7)">PB5</text>
<text x="82.3" y="49.7" transform="rotate(-90 82.3 49.7)">PB4</text>
<text x="84.3" y="49.7" transform="rotate(-90 84.3 49.7)">PB3</text>
<text x="86.4" y="49.8" transform="rotate(-90 86.4 49.8)">PD2</text>
<text x="88.5" y="50.7" transform="rotate(-90 88.5 50.7)">PC12</text>
<text x="90.6" y="50.7" transform="rotate(-90 90.6 50.7)">PC11</text>
<text x="92.7" y="50.7" transform="rotate(-90 92.7 50.7)">PC10</text>
<text x="94.8" y="50.8" transform="rotate(-90 94.8 50.8)">PA15</text>
<text x="96.2" y="54">VDD_2</text>
<text x="96.9" y="50.8" transform="rotate(-90 96.9 50.8)">PA14</text>
<text x="105.3" y="52.9">48</text>
<text x="170.4" y="52.6" transform="rotate(-90 170.4 52.6)">NC</text>
<text x="172.5" y="52.6" transform="rotate(-90 172.5 52.6)">NC</text>
<text x="52.9" y="55">2</text>
<text x="52.9" y="57.1">3</text>
<text x="52.9" y="59.2">4</text>
<text x="57" y="56.1">PC13-TAMPER-RTC</text>
<text x="57" y="58.2">PC14-OSC32_IN</text>
<text x="96.9" y="56.1">VSS_2</text>
<text x="97.9" y="58.2">PA13</text>
<text x="105.3" y="59.2">45</text>
<text x="105.3" y="57.1">46</text>
<text x="105.3" y="55">47</text>
<text x="153.6" y="59.6">3</text>
<text x="157.7" y="56.5">TXN</text>
<text x="157.7" y="58.6">TXP</text>
<text x="168.3" y="55.4" transform="rotate(-90 168.3 55.4)">AGND</text>
<text x="174.6" y="57.6" transform="rotate(-90 174.6 57.6)">PMODE0</text>
<text x="176.7" y="57.6" transform="rotate(-90 176.7 57.6)">PMODE1</text>
<text x="178.8" y="57.6" transform="rotate(-90 178.8 57.6)">PMODE2</text>
<text x="180.9" y="55.1" transform="rotate(-90 180.9 55.1)">RSVD</text>
<text x="183" y="55.1" transform="rotate(-90 183 55.1)">RSVD</text>
<text x="185.1" y="55.1" transform="rotate(-90 185.1 55.1)">RSVD</text>
<text x="187.2" y="55.1" transform="rotate(-90 187.2 55.1)">RSVD</text>
<text x="189.2" y="55.1" transform="rotate(-90 189.2 55.1)">RSVD</text>
<text x="191.3" y="54.4" transform="rotate(-90 191.3 54.4)">RSTn</text>
<text x="194.1" y="58.6">MOSI</text>
<text x="194.7" y="56.5">INTn</text>
<text x="201.8" y="59.6">34 W5500_MISO</text>
<text x="201.8" y="57.5">35 W5500_MOSI</text>
<text x="201.8" y="55.4">36</text>
<text x="52.9" y="61.3">5</text>
<text x="52.9" y="63.4">6</text>
<text x="52.9" y="65.5">7</text>
<text x="57" y="60.2">PC15-OSC32_OUT</text>
<text x="57" y="62.3">PD0 OSC_IN</text>
<text x="57" y="64.4">PD1 OSC_OUT</text>
<text x="97.9" y="64.4">PA10</text>
<text x="97.9" y="62.3">PA11</text>
<text x="97.9" y="60.2">PA12</text>
<text x="105.3" y="63.4">43</text>
<text x="105.3" y="61.3">44</text>
<text x="105.3" y="65.5">42</text>
<text x="153.6" y="61.7">4</text>
<text x="157.7" y="60.7">AGND</text>
<text x="157.7" y="62.8">AVDD</text>
<text x="157.7" y="64.8">RXN</text>
<text x="194" y="62.8">SCLK</text>
<text x="194.1" y="60.7">MISO</text>
<text x="194.5" y="64.8">SCSn</text>
<text x="201.8" y="65.9">31</text>
<text x="201.8" y="63.8">32 W5500_SCSn</text>
<text x="201.8" y="61.7">33 W5500_SCLK</text>
<text x="233.3" y="60.5" transform="rotate(-90 233.3 60.5)">3</text>
<text x="52" y="71.7">10</text>
<text x="52.9" y="67.6">8</text>
<text x="52.9" y="69.6">9</text>
<text x="57" y="66.5">NRST</text>
<text x="57" y="68.6">PC0</text>
<text x="57" y="70.7">PC1</text>
<text x="98.8" y="68.6">PA8</text>
<text x="98.8" y="66.5">PA9</text>
<text x="99" y="70.7">PC9</text>
<text x="105.3" y="71.7">39</text>
<text x="105.3" y="69.6">40</text>
<text x="105.3" y="67.6">41</text>
<text x="153.6" y="68">7</text>
<text x="153.6" y="70.1">8</text>
<text x="157.7" y="66.9">RXP</text>
<text x="157.7" y="69">DNC</text>
<text x="157.7" y="71.1">AVDD</text>
<text x="190.7" y="69">XI/CLKIN</text>
<text x="194.7" y="71.1">GND</text>
<text x="196" y="66.9">XO</text>
<text x="201.8" y="68">30</text>
<text x="201.8" y="70.1">29</text>
<text x="233.3" y="66.9" transform="rotate(-90 233.3 66.9)">1</text>
<text x="52" y="73.8">11</text>
<text x="52" y="75.9">12</text>
<text x="52" y="78">13</text>
<text x="57" y="72.8">PC2</text>
<text x="57" y="74.9">PC3</text>
<text x="57" y="77">VSSA</text>
<text x="99" y="77">PC6</text>
<text x="99" y="74.9">PC7</text>
<text x="99" y="72.8">PC8</text>
<text x="105.3" y="78">36 W5500_MOSI</text>
<text x="105.3" y="75.9">37 W5500_INTn</text>
<text x="105.3" y="73.8">38</text>
<text x="152.7" y="74.2">10</text>
<text x="152.7" y="76.3">11</text>
<text x="153.6" y="72.2">9</text>
<text x="157.7" y="73.2">AGND</text>
<text x="157.7" y="75.3">EXRES1</text>
<text x="157.7" y="77.4">AVDD</text>
<text x="191.4" y="77.4">DUPLED</text>
<text x="191.4" y="75.3">ACTLED</text>
<text x="194.7" y="73.2">VDD</text>
<text x="201.8" y="72.2">28</text>
<text x="201.8" y="76.3">26 DUPLED</text>
<text x="201.8" y="74.2">27 ACTLED</text>
<text x="52" y="80.1">14</text>
<text x="52" y="82.2">15</text>
<text x="57" y="79">VDDA</text>
<text x="57" y="81.1">PA0-WKUP</text>
<text x="57" y="83.2">PA1</text>
<text x="98" y="83.2">PB13</text>
<text x="98" y="81.1">PB14</text>
<text x="98" y="79">PB15</text>
<text x="105.3" y="82.2">34 W5500_SCLK</text>
<text x="105.3" y="80.1">35 W5500_MISO</text>
<text x="152.7" y="78.4">12</text>
<text x="157.7" y="79.5">NC</text>
<text x="190.8" y="79.5">LINKLED</text>
<text x="201.8" y="78.4">25 LINKLED</text>
<text x="52" y="84.3">16</text>
<text x="57" y="85.3">PA2</text>
<text x="98" y="85.3">PB12</text>
<text x="105.3" y="84.3">33 W5500_SCSn</text>
<text x="166.3" y="86.8" transform="rotate(-90 166.3 86.8)">NC</text>
<text x="168.3" y="86.8" transform="rotate(-90 168.3 86.8)">AGND</text>
<text x="170.4" y="86.8" transform="rotate(-90 170.4 86.8)">AVDD</text>
<text x="172.5" y="86.8" transform="rotate(-90 172.5 86.8)">AGND</text>
<text x="174.6" y="86.8" transform="rotate(-90 174.6 86.8)">AVDD</text>
<text x="176.7" y="86.8" transform="rotate(-90 176.7 86.8)">VBG</text>
<text x="178.8" y="86.8" transform="rotate(-90 178.8 86.8)">AGND</text>
<text x="180.9" y="86.8" transform="rotate(-90 180.9 86.8)">TOCAP</text>
<text x="183" y="86.8" transform="rotate(-90 183 86.8)">AVDD</text>
<text x="185.1" y="86.8" transform="rotate(-90 185.1 86.8)">1V2O</text>
<text x="187.2" y="86.8" transform="rotate(-90 187.2 86.8)">RSVD</text>
<text x="189.2" y="86.8" transform="rotate(-90 189.2 86.8)">SPDLED</text>
<text x="65.5" y="91.6" transform="rotate(-90 65.5 91.6)">PA3</text>
<text x="67.6" y="91.6" transform="rotate(-90 67.6 91.6)">VSS_4</text>
<text x="69.7" y="91.6" transform="rotate(-90 69.7 91.6)">VDD_4</text>
<text x="71.8" y="91.6" transform="rotate(-90 71.8 91.6)">PA4</text>
<text x="73.9" y="91.6" transform="rotate(-90 73.9 91.6)">PA5</text>
<text x="76" y="91.6" transform="rotate(-90 76 91.6)">PA6</text>
<text x="78.1" y="91.6" transform="rotate(-90 78.1 91.6)">PA7</text>
<text x="80.2" y="91.6" transform="rotate(-90 80.2 91.6)">PC4</text>
<text x="82.3" y="91.6" transform="rotate(-90 82.3 91.6)">PC5</text>
<text x="84.3" y="91.6" transform="rotate(-90 84.3 91.6)">PB0</text>
<text x="86.4" y="91.6" transform="rotate(-90 86.4 91.6)">PB1</text>
<text x="88.5" y="91.6" transform="rotate(-90 88.5 91.6)">PB2</text>
<text x="90.6" y="91.6" transform="rotate(-90 90.6 91.6)">PB10</text>
<text x="92.7" y="91.6" transform="rotate(-90 92.7 91.6)">PB11</text>
<text x="94.8" y="91.6" transform="rotate(-90 94.8 91.6)">VSS_1</text>
<text x="96.9" y="91.6" transform="rotate(-90 96.9 91.6)">VDD_1</text>
<text x="165.2" y="91.8" transform="rotate(-90 165.2 91.8)">13</text>
<text x="167.3" y="91.8" transform="rotate(-90 167.3 91.8)">14</text>
<text x="169.4" y="91.8" transform="rotate(-90 169.4 91.8)">15</text>
<text x="171.5" y="91.8" transform="rotate(-90 171.5 91.8)">16</text>
<text x="173.6" y="91.8" transform="rotate(-90 173.6 91.8)">17</text>
<text x="175.7" y="91.8" transform="rotate(-90 175.7 91.8)">18</text>
<text x="177.8" y="91.8" transform="rotate(-90 177.8 91.8)">19</text>
<text x="179.8" y="91.8" transform="rotate(-90 179.8 91.8)">20</text>
<text x="181.9" y="91.8" transform="rotate(-90 181.9 91.8)">21</text>
<text x="184" y="91.8" transform="rotate(-90 184 91.8)">22</text>
<text x="186.1" y="91.8" transform="rotate(-90 186.1 91.8)">23</text>
<text x="188.2" y="91.8" transform="rotate(-90 188.2 91.8)">24</text>
<text x="64.5" y="96.6" transform="rotate(-90 64.5 96.6)">17</text>
<text x="66.6" y="96.6" transform="rotate(-90 66.6 96.6)">18</text>
<text x="68.7" y="96.6" transform="rotate(-90 68.7 96.6)">19</text>
<text x="70.8" y="96.6" transform="rotate(-90 70.8 96.6)">20</text>
<text x="72.9" y="96.6" transform="rotate(-90 72.9 96.6)">21</text>
<text x="74.9" y="96.6" transform="rotate(-90 74.9 96.6)">22</text>
<text x="77" y="96.6" transform="rotate(-90 77 96.6)">23</text>
<text x="79.1" y="96.6" transform="rotate(-90 79.1 96.6)">24</text>
<text x="81.2" y="96.6" transform="rotate(-90 81.2 96.6)">25</text>
<text x="83.3" y="96.6" transform="rotate(-90 83.3 96.6)">26</text>
<text x="85.4" y="96.6" transform="rotate(-90 85.4 96.6)">27</text>
<text x="87.5" y="96.6" transform="rotate(-90 87.5 96.6)">28</text>
<text x="89.6" y="96.6" transform="rotate(-90 89.6 96.6)">29</text>
<text x="91.6" y="96.6" transform="rotate(-90 91.6 96.6)">30</text>
<text x="93.7" y="96.6" transform="rotate(-90 93.7 96.6)">31</text>
<text x="95.8" y="96.6" transform="rotate(-90 95.8 96.6)">32</text>
<text x="138.3" y="145.1">1</text>
<text x="138.3" y="147.1">3</text>
<text x="138.3" y="149.2">5</text>
<text x="142.8" y="145.1">2</text>
<text x="142.8" y="147.1">4</text>
<text x="142.8" y="149.2">6</text>
<text x="184.2" y="145.1">1</text>
<text x="184.2" y="147.1">3</text>
<text x="184.2" y="149.2">5</text>
<text x="188.7" y="145.1">2</text>
<text x="188.7" y="147.1">4</text>
<text x="188.7" y="149.2">6</text>
<text x="28.3" y="154.6">1</text>
<text x="69.8" y="152.8">1</text>
<text x="69.8" y="154.9">2</text>
<text x="73.9" y="153.8">A0</text>
<text x="73.9" y="155.9">A1</text>
<text x="79.8" y="153.8">VCC</text>
<text x="80.8" y="155.9">WP</text>
<text x="86.7" y="152.8">8</text>
<text x="86.7" y="154.9">7</text>
<text x="138.3" y="151.3">7</text>
<text x="138.3" y="153.4">9</text>
<text x="138.3" y="155.5">11</text>
<text x="141.8" y="153.4">10</text>
<text x="141.8" y="155.5">12</text>
<text x="142.8" y="151.3">8</text>
<text x="184.2" y="151.3">7</text>
<text x="184.2" y="153.4">9</text>
<text x="184.2" y="155.5">11</text>
<text x="187.8" y="153.4">10</text>
<text x="187.8" y="155.5">12</text>
<text x="188.7" y="151.3">8</text>
<text x="28.3" y="156.7">2</text>
<text x="69.8" y="157">3</text>
<text x="69.8" y="159">4</text>
<text x="73.9" y="158">A2</text>
<text x="73.9" y="160.1">GND</text>
<text x="79.8" y="160.1">SDA</text>
<text x="80.2" y="158">SCL</text>
<text x="86.7" y="157">6</text>
<text x="86.7" y="159">5</text>
<text x="138.3" y="157.6">13</text>
<text x="138.3" y="159.7">15</text>
<text x="138.3" y="161.8">17</text>
<text x="141.8" y="157.6">14</text>
<text x="141.8" y="159.7">16</text>
<text x="141.8" y="161.8">18</text>
<text x="184.2" y="157.6">13</text>
<text x="184.2" y="159.7">15</text>
<text x="184.2" y="161.8">17</text>
<text x="187.8" y="157.6">14</text>
<text x="187.8" y="159.7">16</text>
<text x="187.8" y="161.8">18</text>
<text x="138.3" y="163.9">19</text>
<text x="138.3" y="165.9">21</text>
<text x="141.8" y="163.9">20</text>
<text x="141.8" y="165.9">22</text>
<text x="184.2" y="163.9">19</text>
<text x="184.2" y="165.9">21</text>
<text x="187.8" y="163.9">20</text>
<text x="187.8" y="165.9">22</text>
<text x="138.3" y="168">23</text>
<text x="141.8" y="168">24</text>
<text x="184.2" y="168">23</text>
<text x="187.8" y="168">24</text>
</g>
<g font-size="1.9" fill="#4c4c4c">
<text x="43" y="55">PC13</text>
<text x="43" y="57.1">PC14</text>
<text x="43" y="59.2">PC15</text>
<text x="110.9" y="59.2">PA12</text>
<text x="43" y="65.5">nRESET</text>
<text x="110.9" y="65.5">PA9</text>
<text x="110.9" y="63.4">PA10</text>
<text x="110.9" y="61.3">PA11</text>
<text x="110.9" y="67.6">PA8</text>
<text x="110.9" y="71.7">PC8</text>
<text x="110.9" y="69.6">PC9</text>
<text x="110.9" y="73.8">PC7</text>
<text x="43" y="82.2">PA1</text>
<text x="43" y="80.1">PA0</text>
<text x="43" y="84.3">PA2</text>
<text x="64.5" y="105.6" transform="rotate(-90 64.5 105.6)">PA3</text>
<text x="70.8" y="105.6" transform="rotate(-90 70.8 105.6)">PA4</text>
<text x="72.9" y="105.6" transform="rotate(-90 72.9 105.6)">PA5</text>
<text x="74.9" y="105.6" transform="rotate(-90 74.9 105.6)">PA6</text>
<text x="77" y="105.6" transform="rotate(-90 77 105.6)">PA7</text>
<text x="79.1" y="105.6" transform="rotate(-90 79.1 105.6)">PC4</text>
<text x="81.2" y="105.6" transform="rotate(-90 81.2 105.6)">PC5</text>
<text x="89.6" y="105.6" transform="rotate(-90 89.6 105.6)">PB10</text>
<text x="91.6" y="105.6" transform="rotate(-90 91.6 105.6)">PB11</text>
<text x="195.3" y="148.2">nRESET</text>
<text x="171.5" y="152.4">PC5</text>
<text x="195.3" y="152.4">PC4</text>
<text x="125.5" y="160.7">PC8</text>
<text x="149.3" y="160.7">PC9</text>
<text x="125.5" y="162.8">PC10</text>
<text x="125.5" y="164.9">PC12</text>
<text x="149.3" y="162.8">PC11</text>
<text x="149.3" y="164.9">PD2</text>
<text x="241.7" y="184.9">PC5</text>
<text x="241.7" y="183.3">PC4</text>
</g>
<text font-size="1.9" fill="#343434" x="204.9" y="55.4">W5500_INTn</text>
<g font-size="1.9" fill="#969696">
<text x="125.5" y="156.5">PA13</text>
<text x="125.5" y="158.6">PA15</text>
<text x="149.3" y="158.6">PD3</text>
<text x="149.3" y="156.5">PA14</text>
</g>
</svg>
